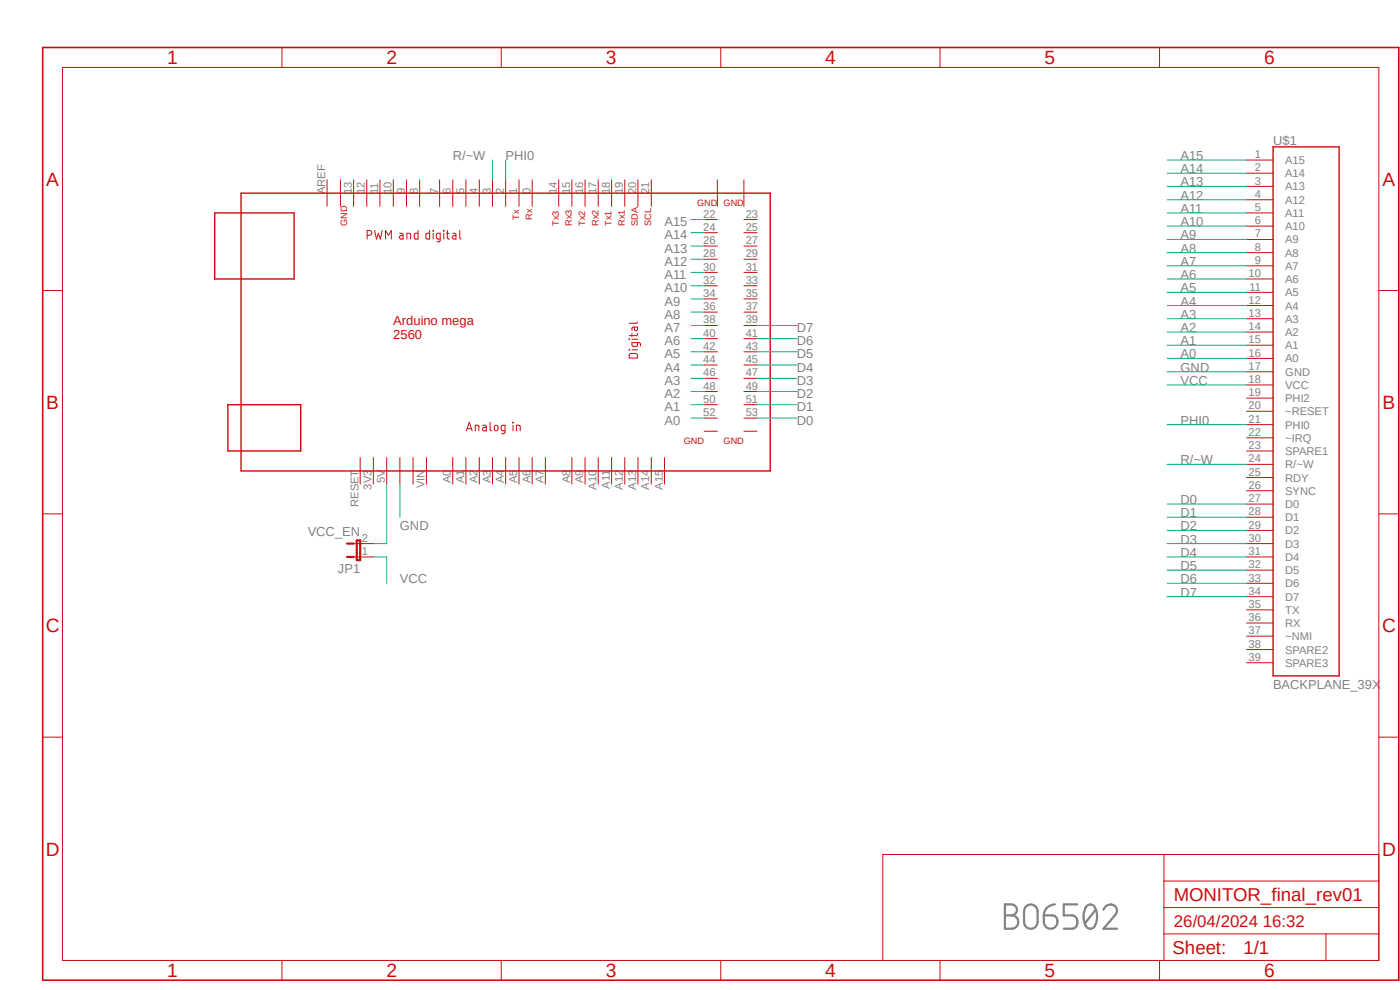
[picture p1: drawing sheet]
<svg xmlns="http://www.w3.org/2000/svg" width="297mm" height="210mm" viewBox="0 0 297 210" stroke-linecap="round" stroke-linejoin="round" font-family="sans-serif">
<path d="M8.4 9.7l288.7 198.9M297.1 9.8l-288.7 198.8" fill="none" stroke="#fff" stroke-width=".21"/>
<path d="M213.2 191.9h1.4a1.16 1.16 0 0 1 1.1 1.1 1.16 1.16 0 0 1-1.1 1.2 1.42 1.42 0 0 1 1.4 1.4 1.42 1.42 0 0 1-1.4 1.4h-1.4zM213.2 194.2h1.4M217.5 192.4a1.46 1.46 0 0 1 1.6-.5 1.46 1.46 0 0 1 1 1.4v2.3a1.44 1.44 0 0 1-1.4 1.4 1.44 1.44 0 0 1-1.4-1.4v-2.3zM221.4 194.2h1.8a1.44 1.44 0 0 1 1.1 1.6 1.44 1.44 0 0 1-1.5 1.2 1.44 1.44 0 0 1-1.4-1.4zM223.8 191.9a2.31 2.31 0 0 0-2.4 2.3M228.6 191.9h-2.9v2.3h1.7a1.44 1.44 0 0 1 1.2 1.4 1.44 1.44 0 0 1-1.2 1.4h-1.7M230.5 192.3a1.23 1.23 0 0 1 1.3-.3 1.23 1.23 0 0 1 .8 1.2 4.1 4.1 0 0 1-.7 3.6 1.24 1.24 0 0 1-1.8-1.1 4.1 4.1 0 0 1 .4-3.4zM232.5 193l-2.3 2.9M234.1 193a1.4 1.4 0 0 1 2-1 1.4 1.4 0 0 1 .4 2.2l-2.4 2.8h2.9" fill="none" stroke="#808080" stroke-width=".47"/>
<g fill="none" stroke="#c90d0c" stroke-width=".21">
<path d="M13.3 14.3h279.2v189.5h-279.2zM59.8 10.1v4.2M106.3 10.1v4.2M152.9 10.1v4.2M199.4 10.1v4.2M246 10.1v4.2M69.4 38.1v5.7M72.2 38.1v5.7M75 38.1v5.7M77.8 38.1v5.7M80.6 38.1v5.7M83.4 38.1v5.7"/>
<path d="M86.2 38.1v5.7M89 38.1v5.7M93.3 38.1v5.7M96.1 38.1v5.7M98.8 38.1v5.7M101.7 38.1v5.7M104.5 38.1v5.7M107.3 38.1v5.7M110.1 38.1v5.7M112.9 38.1v5.7M118.5 38.1v5.7M121.3 38.1v5.7"/>
<path d="M124.1 38.1v5.7M126.9 38.1v5.7M129.8 38.1v5.7M132.5 38.1v5.7M135.3 38.1v5.7M138.2 38.1v5.7M152.2 38.1v5.7M157.8 38.1v5.7M264.5 34h5.6M264.5 36.7h5.6M264.5 39.5h5.6M77.9 49.9h.5a.51 .51 0 0 0 .5-.5 .51 .51 0 0 0-.5-.5h-.5v1.8"/>
<path d="M79.5 48.9l.4 1.8 .4-1.2 .4 1.2 .4-1.8M81.8 50.7v-1.8l.6 1 .6-1v1.8M84.8 49.5h.5l.2 .3v.9h-.5a.36 .36 0 0 1-.3-.3 .36 .36 0 0 1 .3-.4h.5M86.3 50.7v-1.2h.5l.3 .2v1M88.7 48.9v1.8h-.7l-.1-1 .3-.2h.5M91.1 48.9v1.8h-.6l-.2-.3 .1-.7 .2-.2h.5M91.9 48.9v.1zM91.9 49.5v1.2M93.4 50.7h-.5l-.3-.2v-.7l.2-.3h.6v1.5l-.1 .3h-.6M94.1 48.9l.1 .1zM94.1 49.5v1.2M94.7 49.5h.6"/>
<path d="M94.9 48.9v1.5l.1 .3h.3M96.1 49.5h.5l.1 .3v.9h-.4a.36 .36 0 0 1-.4-.3 .36 .36 0 0 1 .4-.4h.4M97.5 48.9v1.5l.3 .3M149.4 46.6h2.8M149.4 49.4h2.8M149.4 52.2h2.8M149.4 55h2.8M149.4 57.8h2.8M157.8 46.6h2.8M157.8 49.4h2.8M157.8 52.2h2.8M157.8 55h2.8"/>
<path d="M157.8 57.8h2.8M264.5 42.4h5.6M264.5 45.2h5.6M264.5 48h5.6M264.5 50.8h5.6M264.5 53.6h5.6M264.5 56.4h5.6M264.5 59.2h5.6M9.1 61.6h4.2M133.5 71.9l.1 .1zM133.5 74.1l.1 .2zM133.6 75.1l.4-.1 1.1 .1 .2 .8h-1.8z"/>
<path d="M134.1 74.2h1.2M134.1 70.8v.6M134.1 72h1.2M134.6 69.4v.4a.34 .34 0 0 0 .3 .3 .34 .34 0 0 0 .4-.3v-.4h-.9l-.3 .1v.6M135.3 72.7l-.2 .7h-1v-.7h1.5l.2 .2 .1 .5M135.3 70.8l-.2 .4h-.1h-1.5M135.3 68.3l-.3 .3h-1.5M149.4 60.6h2.8M149.4 63.4h2.8M149.4 66.2h2.8M149.4 69h2.8M149.4 71.8h2.8"/>
<path d="M149.4 74.6h2.8M149.4 77.4h2.8M157.8 60.6h2.8M157.8 63.4h2.8M157.8 66.2h2.8M157.8 69h2.8M157.8 71.8h2.8M157.8 74.6h2.8M157.8 77.4h2.8M264.5 62h5.6M264.5 64.8h5.6M264.5 67.6h5.6"/>
<path d="M264.5 70.4h5.6M264.5 73.2h5.6M264.5 76h5.6M264.5 78.9h5.6M292.5 61.6h4.3M76.4 97.1v5.6M79.2 97.1v5.6M82 97.1v5.6M84.8 97.1v5.6M87.6 97.1v5.6M90.5 97.1v5.6M96.1 97.1v5.6"/>
<path d="M98.8 97.1v5.6M98.9 91.4l.7-1.8 .6 1.8M99.1 90.9h.9M100.8 91.4v-1.2l.8 .1v1.1M101.7 97.1v5.6M102.4 90.2l.6 .1 .2 .2v.9h-.5a.36 .36 0 0 1-.3-.4 .36 .36 0 0 1 .3-.3h.5M104 89.6v1.5l.3 .3M104.5 97.1v5.6M104.9 90.4a.42 .42 0 0 1 .5-.2 .42 .42 0 0 1 .3 .4v.4a.4 .4 0 0 1-.4 .4 .4 .4 0 0 1-.4-.4zM107.1 91.4h-.5l-.2-.2-.1-.7 .2-.2 .6-.1v1.5l-.1 .2-.6 .1M107.3 97.1v5.6M108.8 89.6l.1 .1z"/>
<path d="M108.8 90.2v1.2M109.6 91.4v-1.2l.7 .1 .1 1.1M110.1 97.1v5.6M112.9 97.1v5.6M115.7 97.1v5.6M121.3 97.1v5.6M124.1 97.1v5.6M126.9 97.1v5.6M129.8 97.1v5.6M132.5 97.1v5.6M135.3 97.1v5.6M138.2 97.1v5.6"/>
<path d="M141 97.1v5.6M149.4 80.3h2.8M149.4 83.1h2.8M149.4 85.9h2.8M149.4 88.7h2.8M149.4 91.5h2.8M157.8 80.3h2.8M157.8 83.1h2.8M157.8 85.9h2.8M157.8 88.7h2.8M157.8 91.5h2.8M264.5 81.7h5.6"/>
<path d="M264.5 84.5h5.6M264.5 87.2h5.6M264.5 90.1h5.6M264.5 92.9h5.6M264.5 95.7h5.6M264.5 98.5h5.6M9.1 109h4.2M75 115.3h4.2M75 118.2h4.2M264.5 101.3h5.6M264.5 104.1h5.6M264.5 106.9h5.6"/>
<path d="M264.5 109.7h5.6M264.5 112.5h5.6M264.5 115.3h5.6M264.5 118.2h5.6M292.5 109h4.3M264.5 120.9h5.6M264.5 123.7h5.6M264.5 126.6h5.6M264.5 129.4h5.6M264.5 132.2h5.6M264.5 135h5.6M264.5 137.8h5.6"/>
<path d="M9.1 156.4h4.2M264.5 140.6h5.6M292.5 156.4h4.3M246.9 198.1h45.6M246.9 181.3v22.5M246.9 192.5h45.6M246.9 186.9h45.6M281.3 198.1v5.7M292.5 181.3h-105.2v22.5M59.8 203.8v4.1M106.3 203.8v4.1M152.9 203.8v4.1"/>
<path d="M199.4 203.8v4.1M246 203.8v4.1"/>
</g>
<path d="M9.1 10.1h287.7v197.8h-287.7z" fill="none" stroke="#c90d0c" stroke-width=".34"/>
<path d="M270.1 31.2h14v112.2h-14zM45.6 45.2h16.8v14h-16.8zM51.1 41h112.3v58.9h-112.3zM48.3 85.9h15.5v9.8h-15.5z" fill="none" stroke="#c90d0c" stroke-width=".3"/>
<path d="M73.6 118.2h1.4M73.6 115.3h1.4M75.7 114.6h.7v4.2h-.7z" fill="none" stroke="#c90d0c" stroke-width=".47"/>
<g fill="none" stroke="#0dab76" stroke-width=".21">
<path d="M104.5 34v4.1M107.3 34v4.1M247.6 34h16.9M247.6 36.7h16.9M247.6 39.5h16.9M146.6 46.6h2.8M146.6 49.4h2.8M146.6 52.2h2.8M146.6 55h2.8M146.6 57.8h2.8M247.6 42.4h16.9M247.6 45.2h16.9"/>
<path d="M247.6 48h16.9M247.6 50.8h16.9M247.6 53.6h16.9M247.6 56.4h16.9M247.6 59.2h16.9M146.6 77.4h2.8M146.6 74.6h2.8M146.6 71.8h2.8M146.6 69h2.8M146.6 60.6h2.8M146.6 63.4h2.8M146.6 66.2h2.8"/>
<path d="M160.6 77.4h8.4M160.6 74.6h8.4M160.6 71.8h8.4M160.6 69h8.4M247.6 78.9h16.9M247.6 76h16.9M247.6 73.2h16.9M247.6 62h16.9M247.6 64.8h16.9M247.6 67.6h16.9M247.6 70.4h16.9M146.6 88.7h2.8"/>
<path d="M146.6 85.9h2.8M146.6 83.1h2.8M146.6 80.3h2.8M160.6 88.7h8.4M160.6 85.9h8.4M160.6 83.1h8.4M160.6 80.3h8.4M247.6 81.7h16.9M247.6 90.1h16.9M247.6 98.5h16.9M79.2 118.2h2.8v5.5M82 102.7v12.6h-2.8"/>
<path d="M84.8 102.7v7M247.6 106.9h16.9M247.6 109.7h16.9M247.6 112.5h16.9M247.6 115.3h16.9M247.6 118.2h16.9M247.6 120.9h16.9M247.6 123.7h16.9M247.6 126.6h16.9"/>
</g>
<g font-size="4.1" fill="#c90d0c">
<text x="35.4" y="13.6">1</text>
<text x="82" y="13.6">2</text>
<text x="128.5" y="13.6">3</text>
<text x="175.1" y="13.6">4</text>
<text x="221.6" y="13.6">5</text>
<text x="268.2" y="13.6">6</text>
<text x="9.8" y="39.4">A</text>
<text x="293.3" y="39.4">A</text>
<text x="9.8" y="86.8">B</text>
<text x="293.3" y="86.8">B</text>
<text x="9.7" y="134.2">C</text>
<text x="293.2" y="134.2">C</text>
<text x="9.7" y="181.5">D</text>
<text x="293.2" y="181.5">D</text>
<text x="35.4" y="207.3">1</text>
<text x="82" y="207.3">2</text>
<text x="128.5" y="207.3">3</text>
<text x="175.1" y="207.3">4</text>
<text x="221.6" y="207.3">5</text>
<text x="268.2" y="207.3">6</text>
</g>
<g font-size="3.9" fill="#c90d0c">
<text x="249" y="191.1">MONITOR_final_rev01</text>
<text x="248.7" y="202.5">Sheet:</text>
<text x="263.8" y="202.4">1/1</text>
</g>
<text font-size="3.6" fill="#c90d0c" x="249" y="196.7">26/04/2024 16:32</text>
<g font-size="2.8" fill="#808080">
<text x="96.1" y="34">R/~W</text>
<text x="107.3" y="34">PHI0</text>
<text x="250.4" y="34">A15</text>
<text x="270.1" y="30.9">U$1</text>
<text x="250.4" y="36.7">A14</text>
<text x="250.4" y="39.5">A13</text>
<text x="141" y="48">A15</text>
<text x="250.4" y="42.4">A12</text>
<text x="250.4" y="45.2">A11</text>
<text x="250.4" y="48">A10</text>
<text x="141" y="50.8">A14</text>
<text x="141" y="53.6">A13</text>
<text x="250.4" y="50.8">A9</text>
<text x="250.4" y="53.6">A8</text>
<text x="141" y="56.4">A12</text>
<text x="141" y="59.2">A11</text>
<text x="250.4" y="56.4">A7</text>
<text x="250.4" y="59.2">A6</text>
<text x="141" y="62">A10</text>
<text x="141" y="64.8">A9</text>
<text x="250.4" y="62">A5</text>
<text x="250.4" y="64.8">A4</text>
<text x="141" y="67.6">A8</text>
<text x="141" y="70.4">A7</text>
<text x="169" y="70.4">D7</text>
<text x="250.4" y="67.6">A3</text>
<text x="250.4" y="70.4">A2</text>
<text x="141" y="73.2">A6</text>
<text x="141" y="76">A5</text>
<text x="169" y="76">D5</text>
<text x="169" y="73.2">D6</text>
<text x="250.4" y="76">A0</text>
<text x="250.4" y="73.2">A1</text>
<text x="141" y="78.9">A4</text>
<text x="141" y="81.7">A3</text>
<text x="169" y="81.7">D3</text>
<text x="169" y="78.9">D4</text>
<text x="250.4" y="78.9">GND</text>
<text x="250.4" y="81.7">VCC</text>
<text x="141" y="87.2">A1</text>
<text x="141" y="84.5">A2</text>
<text x="169" y="87.2">D1</text>
<text x="169" y="84.5">D2</text>
<text x="141" y="90.1">A0</text>
<text x="169" y="90.1">D0</text>
<text x="250.4" y="90.1">PHI0</text>
<text x="250.4" y="98.5">R/~W</text>
<text x="250.4" y="106.9">D0</text>
<text x="65.3" y="113.8">VCC_EN</text>
<text x="84.8" y="112.5">GND</text>
<text x="250.4" y="109.7">D1</text>
<text x="250.4" y="112.5">D2</text>
<text x="250.4" y="115.3">D3</text>
<text x="250.4" y="118.2">D4</text>
<text x="71.7" y="121.5">JP1</text>
<text x="84.8" y="123.7">VCC</text>
<text x="250.4" y="120.9">D5</text>
<text x="250.4" y="123.7">D6</text>
<text x="250.4" y="126.6">D7</text>
<text x="270.1" y="146.2">BACKPLANE_39X</text>
</g>
<g font-size="2.8" fill="#c90d0c">
<text x="83.4" y="68.9">Arduino mega</text>
<text x="83.4" y="71.8">2560</text>
</g>
<g font-size="2.4" fill="#808080">
<text x="266.2" y="33.6">1</text>
<text x="272.7" y="34.8">A15</text>
<text x="69" y="41.2" transform="rotate(-90 69 41.2)">AREF</text>
<text x="74.6" y="41.2" transform="rotate(-90 74.6 41.2)">13</text>
<text x="77.4" y="41.2" transform="rotate(-90 77.4 41.2)">12</text>
<text x="80.2" y="41.2" transform="rotate(-90 80.2 41.2)">11</text>
<text x="83.1" y="41.2" transform="rotate(-90 83.1 41.2)">10</text>
<text x="85.9" y="41.2" transform="rotate(-90 85.9 41.2)">9</text>
<text x="88.6" y="41.2" transform="rotate(-90 88.6 41.2)">8</text>
<text x="92.9" y="41.2" transform="rotate(-90 92.9 41.2)">7</text>
<text x="95.7" y="41.2" transform="rotate(-90 95.7 41.2)">6</text>
<text x="98.5" y="41.2" transform="rotate(-90 98.5 41.2)">5</text>
<text x="101.3" y="41.2" transform="rotate(-90 101.3 41.2)">4</text>
<text x="104.1" y="41.2" transform="rotate(-90 104.1 41.2)">3</text>
<text x="106.9" y="41.2" transform="rotate(-90 106.9 41.2)">2</text>
<text x="109.7" y="41.2" transform="rotate(-90 109.7 41.2)">1</text>
<text x="112.5" y="41.2" transform="rotate(-90 112.5 41.2)">0</text>
<text x="118.1" y="41.2" transform="rotate(-90 118.1 41.2)">14</text>
<text x="120.9" y="41.2" transform="rotate(-90 120.9 41.2)">15</text>
<text x="123.7" y="41.2" transform="rotate(-90 123.7 41.2)">16</text>
<text x="126.5" y="41.2" transform="rotate(-90 126.5 41.2)">17</text>
<text x="129.4" y="41.2" transform="rotate(-90 129.4 41.2)">18</text>
<text x="132.2" y="41.2" transform="rotate(-90 132.2 41.2)">19</text>
<text x="135" y="41.2" transform="rotate(-90 135 41.2)">20</text>
<text x="137.8" y="41.2" transform="rotate(-90 137.8 41.2)">21</text>
<text x="266.2" y="36.4">2</text>
<text x="266.2" y="39.2">3</text>
<text x="266.2" y="42">4</text>
<text x="272.7" y="37.6">A14</text>
<text x="272.7" y="40.4">A13</text>
<text x="149.2" y="46.2">22</text>
<text x="158.2" y="46.2">23</text>
<text x="266.2" y="44.8">5</text>
<text x="266.2" y="47.6">6</text>
<text x="272.7" y="43.2">A12</text>
<text x="272.7" y="46">A11</text>
<text x="149.2" y="49">24</text>
<text x="149.2" y="51.8">26</text>
<text x="158.2" y="49">25</text>
<text x="158.2" y="51.8">27</text>
<text x="266.2" y="50.4">7</text>
<text x="266.2" y="53.2">8</text>
<text x="272.7" y="48.8">A10</text>
<text x="272.7" y="51.6">A9</text>
<text x="149.2" y="54.6">28</text>
<text x="149.2" y="57.4">30</text>
<text x="158.2" y="54.6">29</text>
<text x="158.2" y="57.4">31</text>
<text x="264.9" y="58.8">10</text>
<text x="266.2" y="56">9</text>
<text x="272.7" y="54.4">A8</text>
<text x="272.7" y="57.2">A7</text>
<text x="149.2" y="60.2">32</text>
<text x="149.2" y="63">34</text>
<text x="149.2" y="65.8">36</text>
<text x="158.2" y="60.2">33</text>
<text x="158.2" y="63">35</text>
<text x="158.2" y="65.8">37</text>
<text x="264.9" y="64.4">12</text>
<text x="265.1" y="61.6">11</text>
<text x="272.7" y="60">A6</text>
<text x="272.7" y="62.9">A5</text>
<text x="272.7" y="65.7">A4</text>
<text x="149.2" y="68.6">38</text>
<text x="149.2" y="71.5">40</text>
<text x="158.2" y="68.6">39</text>
<text x="158.2" y="71.5">41</text>
<text x="264.9" y="67.2">13</text>
<text x="264.9" y="70">14</text>
<text x="272.7" y="68.5">A3</text>
<text x="272.7" y="71.3">A2</text>
<text x="149.2" y="74.3">42</text>
<text x="149.2" y="77">44</text>
<text x="158.2" y="74.3">43</text>
<text x="158.2" y="77">45</text>
<text x="264.9" y="72.9">15</text>
<text x="264.9" y="75.7">16</text>
<text x="272.7" y="74.1">A1</text>
<text x="272.7" y="76.9">A0</text>
<text x="149.2" y="79.8">46</text>
<text x="149.2" y="82.7">48</text>
<text x="158.2" y="79.8">47</text>
<text x="158.2" y="82.7">49</text>
<text x="264.9" y="78.4">17</text>
<text x="264.9" y="81.3">18</text>
<text x="272.7" y="79.7">GND</text>
<text x="272.7" y="82.5">VCC</text>
<text x="149.2" y="85.5">50</text>
<text x="149.2" y="88.3">52</text>
<text x="158.2" y="85.5">51</text>
<text x="158.2" y="88.3">53</text>
<text x="264.9" y="84.1">19</text>
<text x="264.9" y="86.9">20</text>
<text x="264.9" y="89.7">21</text>
<text x="272.7" y="85.3">PHI2</text>
<text x="272.7" y="88.1">~RESET</text>
<text x="264.9" y="92.5">22</text>
<text x="264.9" y="95.3">23</text>
<text x="272.7" y="90.9">PHI0</text>
<text x="272.7" y="93.7">~IRQ</text>
<text x="264.9" y="98.1">24</text>
<text x="264.9" y="100.9">25</text>
<text x="272.7" y="96.5">SPARE1</text>
<text x="272.7" y="99.4">R/~W</text>
<text x="76" y="107.5" transform="rotate(-90 76 107.5)">RESET</text>
<text x="78.8" y="103.8" transform="rotate(-90 78.8 103.8)">3V3</text>
<text x="81.6" y="102.5" transform="rotate(-90 81.6 102.5)">5V</text>
<text x="90" y="103.5" transform="rotate(-90 90 103.5)">VIN</text>
<text x="95.7" y="102.5" transform="rotate(-90 95.7 102.5)">A0</text>
<text x="98.5" y="102.5" transform="rotate(-90 98.5 102.5)">A1</text>
<text x="101.3" y="102.5" transform="rotate(-90 101.3 102.5)">A2</text>
<text x="104.1" y="102.5" transform="rotate(-90 104.1 102.5)">A3</text>
<text x="106.9" y="102.5" transform="rotate(-90 106.9 102.5)">A4</text>
<text x="109.7" y="102.5" transform="rotate(-90 109.7 102.5)">A5</text>
<text x="112.5" y="102.5" transform="rotate(-90 112.5 102.5)">A6</text>
<text x="115.3" y="102.5" transform="rotate(-90 115.3 102.5)">A7</text>
<text x="120.9" y="102.5" transform="rotate(-90 120.9 102.5)">A8</text>
<text x="123.7" y="102.5" transform="rotate(-90 123.7 102.5)">A9</text>
<text x="126.5" y="103.8" transform="rotate(-90 126.5 103.8)">A10</text>
<text x="129.4" y="103.7" transform="rotate(-90 129.4 103.7)">A11</text>
<text x="132.2" y="103.8" transform="rotate(-90 132.2 103.8)">A12</text>
<text x="135" y="103.8" transform="rotate(-90 135 103.8)">A13</text>
<text x="137.8" y="103.8" transform="rotate(-90 137.8 103.8)">A14</text>
<text x="140.6" y="103.8" transform="rotate(-90 140.6 103.8)">A15</text>
<text x="264.9" y="103.7">26</text>
<text x="264.9" y="106.5">27</text>
<text x="272.7" y="102.2">RDY</text>
<text x="272.7" y="104.9">SYNC</text>
<text x="272.7" y="107.7">D0</text>
<text x="264.9" y="109.3">28</text>
<text x="264.9" y="112.1">29</text>
<text x="272.7" y="110.6">D1</text>
<text x="272.7" y="113.4">D2</text>
<text x="76.8" y="117.7">1</text>
<text x="76.8" y="114.9">2</text>
<text x="264.9" y="114.9">30</text>
<text x="264.9" y="117.7">31</text>
<text x="272.7" y="116.2">D3</text>
<text x="272.7" y="119">D4</text>
<text x="264.9" y="120.6">32</text>
<text x="264.9" y="123.4">33</text>
<text x="272.7" y="121.8">D5</text>
<text x="272.7" y="124.6">D6</text>
<text x="264.9" y="126.2">34</text>
<text x="264.9" y="129">35</text>
<text x="264.9" y="131.8">36</text>
<text x="272.7" y="127.4">D7</text>
<text x="272.7" y="130.2">TX</text>
<text x="264.9" y="134.6">37</text>
<text x="264.9" y="137.4">38</text>
<text x="272.7" y="133">RX</text>
<text x="272.7" y="135.8">~NMI</text>
<text x="264.9" y="140.2">39</text>
<text x="272.7" y="138.6">SPARE2</text>
<text x="272.7" y="141.4">SPARE3</text>
</g>
<g font-size="1.9" fill="#c90d0c">
<text x="73.6" y="48" transform="rotate(-90 73.6 48)">GND</text>
<text x="110.1" y="46.6" transform="rotate(-90 110.1 46.6)">Tx</text>
<text x="112.9" y="46.6" transform="rotate(-90 112.9 46.6)">Rx</text>
<text x="118.5" y="48" transform="rotate(-90 118.5 48)">Tx3</text>
<text x="121.3" y="48" transform="rotate(-90 121.3 48)">Rx3</text>
<text x="124.1" y="48" transform="rotate(-90 124.1 48)">Tx2</text>
<text x="127" y="48" transform="rotate(-90 127 48)">Rx2</text>
<text x="129.8" y="48" transform="rotate(-90 129.8 48)">Tx1</text>
<text x="132.5" y="48" transform="rotate(-90 132.5 48)">Rx1</text>
<text x="135.3" y="48" transform="rotate(-90 135.3 48)">SDA</text>
<text x="138.2" y="48" transform="rotate(-90 138.2 48)">SCL</text>
<text x="147.9" y="43.8">GND GND</text>
<text x="145.1" y="94.3">GND</text>
<text x="153.5" y="94.3">GND</text>
</g>
</svg>
